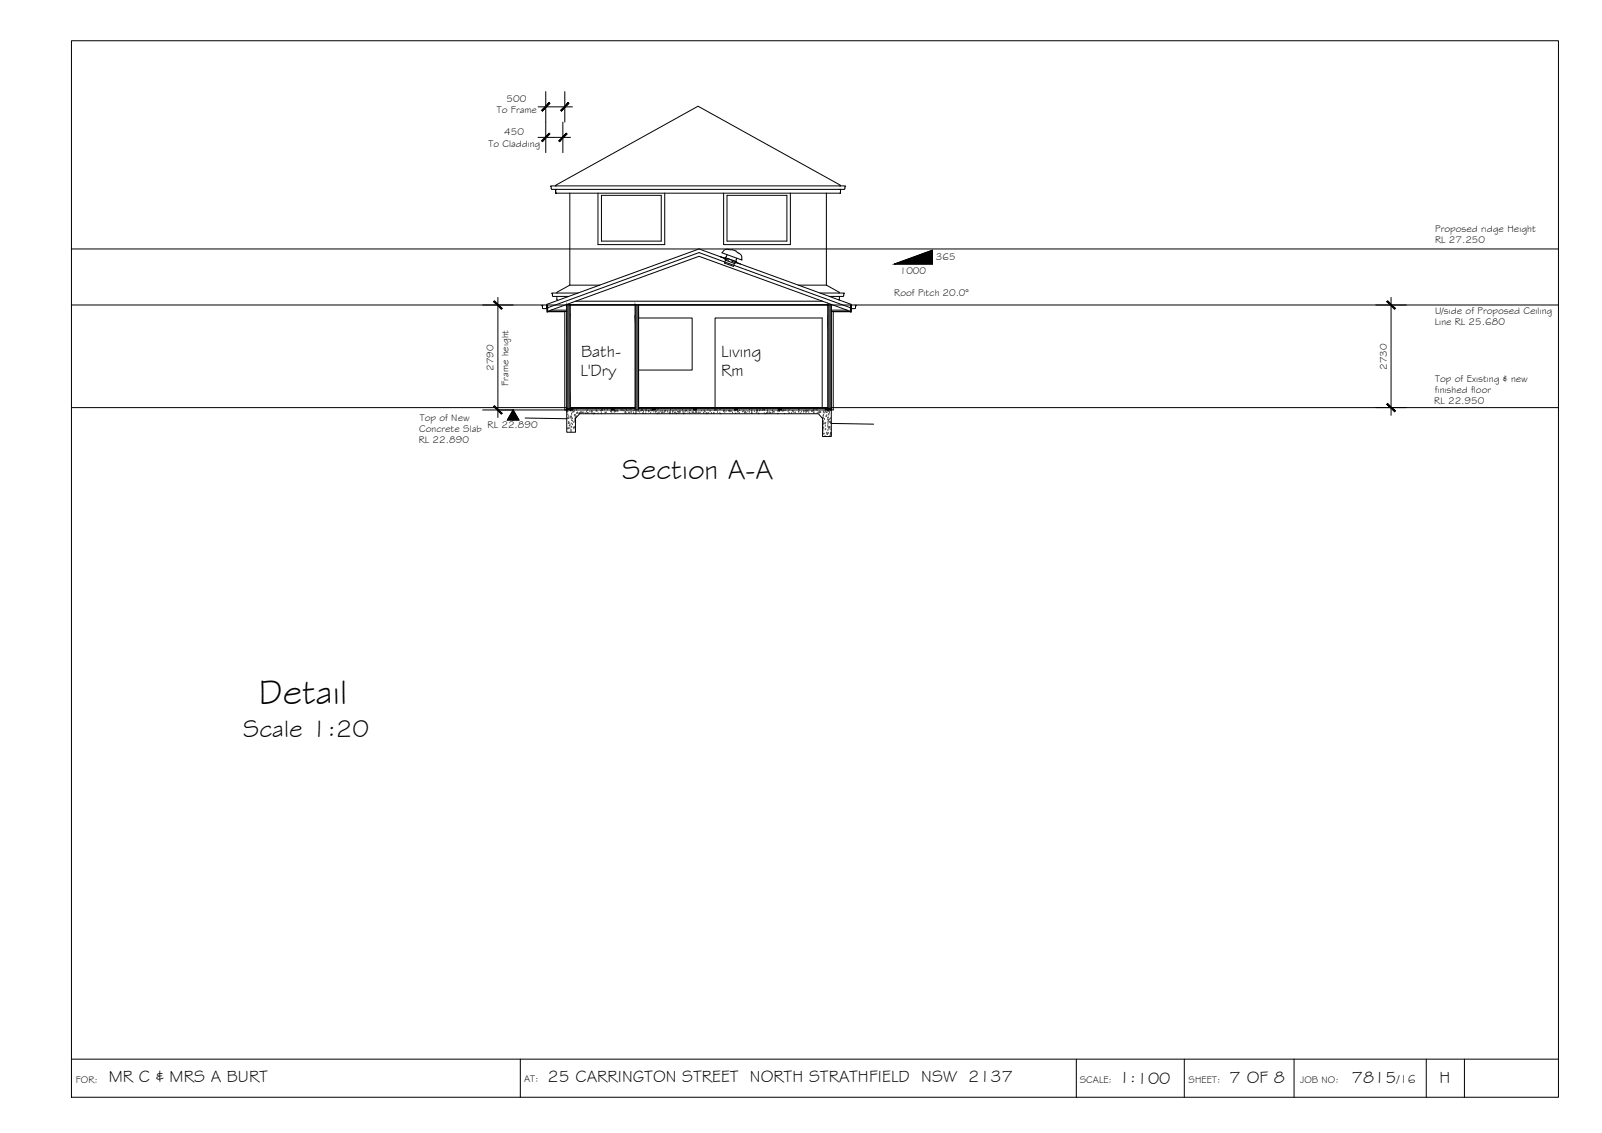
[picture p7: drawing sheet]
<svg xmlns="http://www.w3.org/2000/svg" width="420mm" height="297mm" viewBox="0 0 420 297" stroke-linecap="round" stroke-linejoin="round" font-family="sans-serif">
<!-- layer: BORDER -->
<path d="M18.7 10.7h390v277h-390zM18.7 277.7h390M136.5 277.7v10M282.3 277.7v10M310.6 277.7v10M339.4 277.7v10M374.1 277.7v10M384.1 277.7v10" fill="none" stroke="#000" stroke-width=".26"/>
<!-- layer: TEXT -->
<path d="M234.6 69.2l10-3.6v3.6z" fill="#000" stroke="#000" stroke-width=".26"/>
<path d="M234.6 69.2l10-3.6v3.6zM134.6 107.5v2.6" fill="none" stroke="#000" stroke-width=".26"/>
<!-- layer: CEILING-FLOOR LINES -->
<path d="M18.7 80h390M18.7 65.3h390M18.7 106.9h390M130.6 107.5h18" fill="none" stroke="#000" stroke-width=".26"/>
<!-- layer: HATCH -->
<g fill="#545454" stroke="#545454" stroke-width=".26">
<path d="M217.1 79.9l.9 2.8v-2.8zM217.1 79.9l.9 2.8h-.9z"/>
<path d="M166.6 79.9l.9 2.8v-2.8zM166.6 79.9l.9 2.8h-.9z"/>
<path d="M148.6 79.9l.9 2.8v-2.8zM148.6 79.9l.9 2.8h-.9z"/>
<path d="M217.1 82.7l.9 24.4v-24.4zM217.1 82.7l.9 24.4h-.9z"/>
<path d="M148.6 82.7l.9 24.4v-24.4zM148.6 82.7l.9 24.4h-.9z"/>
<path d="M166.6 82.7l.9 24.8v-24.8zM166.6 82.7l.9 24.8h-.9z"/>
</g>
<!-- layer: EXISTING -->
<g fill="none" stroke="#000" stroke-width=".26">
<path d="M145.7 48.6l37.4-20.8 37.3 20.8v.1h-74.7zM145.7 49.6v1M145.9 48.7h-1.4l-.1 .2 .4 .7h76.6l.4-.7-.2-.2h-1.4M145.9 50.6h-.2h74.7v-1v1h-.2M149.4 50.6v24.2M156.8 50.6v13.5h17.5v-13.5M157.7 51.2h15.7v12h-15.7zM189.8 50.6v13.5h17.5v-13.5M190.7 51.2h15.7v12h-15.7zM216.7 50.6v24.2M144.9 77.5l.2 .2h4M146 77.7v.9h.2"/>
<path d="M149.4 74.8l-3.4 1.8v.2M149.4 74.8h7.9M151.6 76.8h-6.8l.1 .7M209.4 74.8h7.3M215.1 76.8l6.4 .1-.4 .8h-3.6M216.7 74.8l3.4 1.8v.2M220.1 77.7v.9h-.2M167.5 83.4h14v13.6h-14M187.5 106.9v-23.5h28.1v23.5"/>
</g>
<!-- layer: GRDLEV -->
<path d="M137.7 109.6l10.9 .2M218 111l11.1 .2" fill="none" stroke="#000" stroke-width=".26"/>
<!-- layer: INSULCLAD -->
<path d="M148.1 81.7v25.8M218.5 81.7v25.8" fill="none" stroke="#000" stroke-width=".26"/>
<!-- layer: NEWWORK -->
<g fill="none" stroke="#000" stroke-width=".26">
<path d="M148.5 79.9h68.6v27.2M148.6 79.8v27.3M149.5 79.9v27.2M149.5 80h17.1M151 79h64.7M166.6 79.9v27.6M167.5 79.9v27.6M167.5 80h49.6M189.5 66.2l-.1 .1 5.1 1.9v-.2M190.1 67.9l1 .3M190.1 67.9l.2 .3M190.1 67.7v.2"/>
<path d="M190.2 67.6l2.9 1M190.3 68.2l-.3 .8 2.3 .8 .3-.7M190.3 68.2l2.3 .9M190.7 66.8l-.6 .9M192 68.5l1 .4-.4 .2M193 65.8l-1.2-.3a1.77 1.77 0 0 0-2.2 .4l-.1 .3M193 65.8l.2 .2a1.78 1.78 0 0 1 1.4 1.7l-.1 .3M193.2 67.7l-.2 1.1 1.2 .4-1.2-.4 .1-.2-2.9-1-.1 .1-1.1-.4 1.1 .4M218 79.9v27.2M142.4 80.1h-.3l.2 .2v.6h1.1v-.9h.2v1.8h-.2v-2l39.9-14.5 39.9 14.5v.2h-.2v1.8h.2v-1.8v.9h1.1l.1-.6 .2-.2h-.3M143.6 80.7l39.7-14.5 39.7 14.5M143.6 81.6l39.7-14.4 39.7 14.4"/>
<path d="M144.5 81.3h4.1M148.6 81.7h-5M218 81.7h5M218 81.3h4.2M223.2 80.9v.9M148.1 107.5h70.4M148.6 106.9v6.4h2.3v-3.6l1.1-1.2h62.6l1.1 1.2v4.7h2.3v-7.5M149.5 106.9h17.1M167.5 106.9h49.6"/>
</g>
<!-- layer: MASK -->
<g fill="#fff" stroke="#fff" stroke-width=".26">
<path d="M191 65.4l.2 .1z"/>
<path d="M190.4 67.4l2.7 1z"/>
<path d="M192.1 65.5l1.1 .5zM191.8 65.5h.3l1.1 .5z"/>
<path d="M191.8 65.5l1.6 .7zM191.5 65.5l1.9 .7z"/>
<path d="M191.5 65.5l2.2 .9zM191.2 65.5l2.5 .9z"/>
<path d="M191.2 65.5l2.5 .9zM191.2 65.5l2.4 .9z"/>
<path d="M193.7 66.4l.2 .1zM193.6 66.4l.3 .1z"/>
<path d="M191.2 65.5l2.4 .9zM191.2 65.5l2.4 .9z"/>
<path d="M191 65.4l.2 .1zM191 65.4l.2 .1z"/>
<path d="M193.6 66.4l.4 .1zM193.6 66.4l.4 .1z"/>
<path d="M191.2 65.5l2.4 .9zM191.2 65.5l2.4 .9z"/>
<path d="M191 65.4l.3 .1zM190.9 65.4l.4 .1z"/>
<path d="M193.6 66.4l.5 .2zM193.4 66.3l.7 .3z"/>
<path d="M191.3 65.5l2.3 .9zM191.3 65.5l2.1 .8z"/>
<path d="M190.9 65.4l.5 .2zM190.7 65.4l.7 .2z"/>
<path d="M193.4 66.3l.7 .3zM193.4 66.3l.7 .3zM193.4 66.3l.7 .3zM193.4 66.3l.7 .3z"/>
<path d="M191.4 65.6l2 .7zM191.4 65.6l2 .7z"/>
<path d="M190.7 65.4l.7 .2zM190.7 65.4l.7 .2z"/>
<path d="M193.4 66.3l.8 .4zM193.2 66.4l1 .3z"/>
<path d="M191.4 65.6l2 .7zM191.4 65.6l1.8 .8z"/>
<path d="M190.7 65.4l.8 .3zM190.5 65.4l1 .3z"/>
<path d="M190.5 65.4l1.1 .4zM190.5 65.4l1.1 .4z"/>
<path d="M193.2 66.4l1.1 .3zM193.2 66.4l1.1 .3z"/>
<path d="M191.5 65.7l1.7 .7zM191.5 65.7l1.7 .7z"/>
<path d="M190.5 65.4l1.1 .4zM190.5 65.4l1.1 .4z"/>
<path d="M193.2 66.4l1.2 .4zM193.1 66.4l1.3 .4z"/>
<path d="M191.6 65.8l1.6 .6zM191.6 65.8l1.5 .6z"/>
<path d="M190.5 65.4l1.2 .5zM190.4 65.4l1.3 .5z"/>
<path d="M190.4 65.4l1.3 .5zM190.3 65.4l1.4 .5z"/>
<path d="M193.1 66.4l1.3 .5zM193 66.4l1.4 .5z"/>
<path d="M191.7 65.9l1.4 .5zM191.7 65.9l1.3 .5z"/>
<path d="M190.3 65.4l1.4 .5zM190.3 65.4l1.4 .5z"/>
<path d="M193 66.4l1.4 .6zM192.9 66.5l1.5 .5z"/>
<path d="M191.7 65.9l1.3 .5zM191.7 65.9l1.2 .6z"/>
<path d="M190.3 65.4l1.4 .6zM190.2 65.5l1.5 .5z"/>
<path d="M192.9 66.5l1.6 .6zM192.9 66.5l1.6 .6z"/>
<path d="M191.7 66l1.2 .5zM191.7 66l1.2 .5z"/>
<path d="M190.2 65.5l1.5 .6zM190.1 65.5l1.6 .6z"/>
<path d="M192.9 66.5l1.6 .6zM192.9 66.5l1.6 .6z"/>
<path d="M192.9 66.5l1.6 .7zM192.8 66.5l1.7 .7z"/>
<path d="M191.7 66.1l1.2 .4zM191.7 66.1l1.1 .4z"/>
<path d="M190.1 65.5l1.7 .7zM190.1 65.5l1.7 .7z"/>
<path d="M192.8 66.5l1.8 .8zM192.8 66.5l1.8 .8-1.9-.7z"/>
<path d="M191.8 66.2l.9 .4 .1-.1zM191.8 66.2l.9 .4z"/>
<path d="M190.1 65.5l1.7 .8zM189.9 65.6l1.9 .7z"/>
<path d="M189.9 65.6l4.7 1.7zM189.9 65.6l4.7 1.7z"/>
<path d="M189.9 65.6l4.7 1.7zM189.9 65.6l4.7 1.7z"/>
<path d="M189.9 65.6l4.7 2v-.3zM189.9 65.6l4.7 2-4.9-1.8zM189.7 65.8l4.9 1.8zM189.7 65.8l4.9 1.8z"/>
<path d="M189.7 65.8l4.9 2v-.2zM189.7 65.8l4.9 2-5-1.8zM189.6 66l5 1.8zM189.6 66l5 1.8z"/>
<path d="M189.6 66l4.9 2 .1-.2zM189.6 66l4.9 2-5-1.8z"/>
<path d="M189.5 66.2l5.1 1.9zM189.4 66.2l5.2 1.9z"/>
<path d="M189.4 66.2l5.1 2zM189.4 66.2l5.1 2z"/>
<path d="M190.7 66.8l2.4 1.3 .1-.4zM190.7 66.8l2.4 1.3-2.6-.9z"/>
<path d="M190.5 67.2l2.6 .9zM190.5 67.2l2.6 .9z"/>
<path d="M190.5 67.2l2.6 .9zM190.5 67.2l2.6 .9z"/>
<path d="M190.5 67.2l2.6 1zM190.5 67.2l2.6 1z"/>
<path d="M190.5 67.3l2.6 .9zM190.5 67.3l2.5 .9z"/>
<path d="M190.5 67.3l2.5 1zM190.5 67.3l2.5 1z"/>
<path d="M190.4 67.3l2.7 1zM190.4 67.3l2.7 1z"/>
<path d="M190.4 67.3l2.7 1.1zM190.4 67.3l2.7 1.1zM190.4 67.4l2.7 1z"/>
<path d="M190.4 67.4l2.7 1zM190.3 67.4l2.8 1z"/>
<path d="M190.3 67.4l2.8 1.1zM190.3 67.4l2.8 1.1z"/>
<path d="M190.3 67.4l2.9 1.1zM190.2 67.5l3 1z"/>
<path d="M190.2 67.5l3 1zM190.2 67.5l2.9 1.1z"/>
<path d="M190.2 67.6l2.8 1.2 .1-.2zM190.2 67.6l2.8 1.2-2.9-1.1z"/>
</g>
<!-- layer: DIMENSION -->
<path d="M141.1 28h9M141.1 36h8.5M143.1 24v16M147.6 32v8M148.1 24v8M126.6 80h8M130.6 78v31.5M360.8 80h8M364.8 78v30.9M126.6 107.5h8M360.8 106.9h8" fill="none" stroke="#000" stroke-width=".26"/>
<!-- layer: 0 -->
<g fill="#000" stroke="#000" stroke-width=".26">
<path d="M144 26.9l-1.8 2.2 2-2zM144 26.9l-1.8 2.2-.2-.2z"/>
<path d="M144 34.9l-1.8 2.2 2-2zM144 34.9l-1.8 2.2-.2-.2z"/>
<path d="M146.5 36.9l.2 .2 1.8-2.2zM148.5 34.9l.2 .2-2 2z"/>
<path d="M149 26.9l-2 2 .2 .2zM149 26.9l.2 .2-2 2z"/>
<path d="M129.5 79.1l2 2 .2-.2zM129.5 79.1l.2-.2 2 2z"/>
<path d="M363.7 79.1l2 2 .3-.2zM363.7 79.1l.2-.2 2.1 2z"/>
<path d="M129.5 106.6l2.2 1.8-2-2zM129.5 106.6l2.2 1.8-.2 .2z"/>
<path d="M363.9 105.8l-.2 .2 2.3 1.8zM363.7 106l2.3 1.8-.3 .2z"/>
</g>
<!-- layer: HATCH -->
<g fill="none" stroke="#545454" stroke-width=".26">
<path d="M148.6 107.7v.1M148.7 107.9h.1M148.7 108.1h.1M148.8 109.7h.1M148.8 112.4h.1M148.9 108.8h.1M149 107.9h.1M149 111l.2-.1v.2zM149.1 109.6l-.2 .1zM149.1 110.7h.1M149.1 112.4h.1M149.2 109.2h.1"/>
<path d="M149.2 109.6h.1M149.3 107.7h.1M149.3 110.9h.1M149.4 111.5l-.1 .1zM149.5 112.3h.1M149.5 111.4h.1M149.6 107.8h.1M149.6 109.4h.1M149.7 109.1l.1-.1v.2zM149.8 112.8h.1M149.8 113.2h.1M149.8 113h.1"/>
<path d="M149.8 109.8h.1M149.8 112h.1M149.8 111.1h.1M149.9 110.3h.1M149.9 109.4h.1M149.9 108.6h.1M150 107.7h.1M150 112.1h.1M150.1 108.2h.1M150.1 111.4h.1M150.1 109.8h.1M150.2 110.4h.1"/>
<path d="M150.4 112.2h.1M150.5 110.8h.1M150.5 112.5h.1M150.5 107.8l-.1 .2zM150.5 112l.2-.1zM150.6 107.6h.1M150.7 109h.1M150.7 112.2h.1M150.8 110.7h.1M150.8 110.4h.1M150.8 109.4h.1M150.8 108.6l.1 .3-.2-.1z"/>
<path d="M150.9 109.7l-.1 .2zM151 109.5h.1M151.2 109.3h.1M151.2 108.4h.1M151.2 107.6h.1M151.5 108.2h.1M151.5 108.4h.1M151.8 108.3l.2-.1zM152.1 108.3h.1M152.3 108l-.1 .1zM152.5 108.2h.1M152.8 108.3h.1"/>
<path d="M153.1 108.2h.1M153.6 108.4h.1M153.8 108h.1M153.9 107.5h.1M153.9 107.5h.2M154.2 108.3h.1M154.2 108.3h-.2l.2-.2v.2M154.7 108h.1M155.1 108.2h.1M155.1 107.9h.1M155.3 107.9h.1M155.5 108.4h.1"/>
<path d="M155.6 108.4l-.1 .1M155.6 108.4v.1M156 108.3l-.1 .1 .1 .1M156 108.3v.2M156.3 107.8h.1M156.4 107.7h.1M156.6 107.9h.1M156.9 108.5h.1M157.6 107.7l.1-.1v.2zM157.7 108.4h.1M157.7 107.5h.1M157.8 108.5h.1"/>
<path d="M157.9 107.6h.1M157.9 107.5h.1M158.1 107.7h.1M158.5 107.5h.1M158.7 108.2h.1M158.8 108.4h.1M159 108.2h.1M159.3 107.5h.1M160.2 108h.1M160.3 108h.1M160.5 108.2h.1M160.6 107.6h.1"/>
<path d="M161.1 108.1h.1M161.2 107.9l.2-.1zM161.3 107.5l-.2 .1h.3v-.1M161.6 107.8h.1M161.6 107.7h.1M162 107.7h.1M162 108h.1M162.9 107.7h.1M163.1 107.5h.1M163.4 107.7h.1M163.6 107.8h.1M163.9 108l.2-.2v.3z"/>
<path d="M164.1 108.4h.1M164.2 108.3h.1M164.2 107.5h.1M164.3 107.7h.1M164.7 107.8h.1M164.9 108.1l.1-.1zM165.2 107.5h.1M165.5 108.1h.1M165.5 107.5h.1M165.6 108.1h.1M166.1 107.8h.1M166.2 108.3h.1"/>
<path d="M166.5 107.5h.1M166.8 108h.1M166.8 108.3l-.2 .2M166.8 108.3v.2M166.8 108.2h.1M166.9 107.6h.1M167 107.9h.1M167.4 107.9h.1M167.8 108.1h.1M168.1 107.8h.1M168.2 107.6h.1M168.4 107.5l-.1 .1z"/>
<path d="M168.5 107.6h.1M168.5 108.3l.2-.1zM168.8 107.9h.1M169.4 108.5h.1M169.4 107.6h.1M169.4 107.9h.1M169.6 107.7h.1M170 107.8h.1M170.1 108h.1M170.2 107.8v-.2l-.1 .2h.2M170.7 108.3h.1M170.7 107.5h.1"/>
<path d="M170.9 107.7h.1M171 107.7h.1M171.5 108.1h.1M172 108.1h.1M172 107.8l.1 .2h-.2zM172.3 107.8h.1M172.3 108.4l-.1 .1M172.3 108.4v.1M172.6 108.4h.1M172.6 107.5h.1M172.8 108.1h.1M172.9 108.3h.1"/>
<path d="M173.3 107.9h.1M173.5 108.3h.1M173.7 107.8h.1M173.7 108.1l.1-.1 .1 .1zM174.2 108.2h.1M174.3 107.7l.2-.1-.1 .2zM174.3 108.1h.1M174.5 107.8h.1M175 107.9h.1M175.1 108.1h.1M175.5 108.2h.1M175.7 108.1v.2h-.1z"/>
<path d="M175.8 108h.1M175.8 107.8h.1M175.8 108.4h.1M175.9 107.6h.1M176.4 108h.1M176.4 108.4h.1M176.7 107.9h.1M176.9 108.3h.1M177.2 108.2h.1M177.3 107.6h.1M177.5 108.3l-.1 .1zM177.7 108h.1"/>
<path d="M177.9 108.2h.1M178 107.9l.1-.1zM178.3 108.3h.1M178.3 107.6h.1M178.4 108.1h.1M179 107.6h.1M179.1 108.1h.1M179.2 108.4h.1M179.3 108.5h.1M179.4 107.9h.1M179.6 108.4h.1M179.8 107.9h.1"/>
<path d="M179.8 107.7l.2-.2v.2zM180.4 108.1h.1M180.9 108.2h.1M180.9 107.6h.1M181 108.5h.1M181 107.7h.1M181.5 108.1h.1M181.6 108.1l.2-.1-.1 .2zM181.8 108.2h.1M182.3 108.4h.1M182.3 107.5h.1M182.4 108h.1"/>
<path d="M182.7 107.9v.2h-.2zM183.1 108.2h.1M183.3 108.3h.1M183.6 108.2h.1M184.1 107.8h.1M184.5 108.3h.1M184.7 107.7h.1M184.8 108h.1M184.9 108h.1M185.3 108.5l.1-.2v.2M185.3 108.3l.1-.1zM185.7 107.6h.1"/>
<path d="M185.9 108.3h.1M186.2 107.9h.1M186.3 107.8h.1M186.6 108.4h.1M187.2 108.4h.1M187.2 108.3h.1M187.4 107.5h.1M187.5 107.7h.1M187.8 107.5h.1M188 107.5h.1M188.2 108.2h.1M188.8 108.3h.1"/>
<path d="M188.8 107.5h.1M189.1 108.4l-.1 .1M189.1 108.4v.1M189.8 108h.1M189.9 107.7v-.2l-.1 .1 .1 .1M190.1 108.2h.1M190.4 107.9h.1M191 107.7l.2-.1zM191.4 108h.1M191.4 107.8h.1M191.7 107.7l-.1 .1zM192.1 108.3h.1"/>
<path d="M192.7 107.8h.1M193 108.5h.1M193 107.5h.1M193.5 107.8l.1 .2h-.2zM193.6 108h.1M193.9 108.3h.1M194 107.6h.1M194.7 107.9l.2-.1zM195.1 107.8h.1M195.3 108.3h.1M195.4 108l-.2 .1zM195.5 108.1h.1"/>
<path d="M195.7 108.3h.1M196.2 108h.1M196.6 107.5h.1M196.6 108.1h.1M197.1 107.9h.1M197.2 108h.1M197.2 108.1v.2h-.1l.1-.2M197.2 107.5h.1M197.9 107.9h.1M198.3 108.1l.2-.1zM198.4 107.7l.2-.2 .1 .3zM198.6 107.6h.1"/>
<path d="M198.6 107.8h.1M198.7 107.7h.1M199 108.3l-.1 .2zM199.2 107.8h.1M199.4 107.6h.1M199.9 107.6h.1M200.1 107.5h.1M200.3 107.5h.1M200.5 108.4h.1M200.5 107.6h.1M200.8 108.5h.1M201.1 108.4h.1"/>
<path d="M201.3 108.3h.1M201.3 107.7h.1M201.3 107.9l.1 .3-.2-.1zM201.7 108.3h.1M201.9 108.2h.1M202 108.3l.2-.1zM202.6 108.2h.1M202.6 107.8h.1M202.9 108.1h.1M203.1 108.1h.1M203.9 108.5h.2M204 107.8h.1"/>
<path d="M204.1 107.9h.1M204.1 107.5h.2M204.4 107.9h.1M204.5 107.9h.1M205.1 107.8h.1M205.3 107.9h.1M205.5 107.7h.1M205.6 107.7h.1M205.7 108.5h.1M206.1 107.6h.1M206.7 107.9h.1M206.9 108.4h.1"/>
<path d="M207 107.5h.1M207 108.4h.1M207.6 108.3h.1M207.8 107.7l.1-.1zM208.1 108h.1M208.2 108.2h.1M208.6 108.2h.1M209.4 108h.1M209.5 107.5h.1M209.5 108h.1M209.9 108.4h.1M210.2 108h.1"/>
<path d="M210.8 108.1h.1M210.8 107.9h.1M211.4 108.2h.1M211.4 107.5v.2l-.1-.1zM211.4 107.9l.2-.1zM211.8 107.8h.1M212.1 108.2h.1M212.1 107.7h.1M212.8 107.9h.1M213.2 107.7l-.1 .1zM213.4 108.4h.1M213.4 107.6h.1"/>
<path d="M213.4 107.5h.1M213.5 108.2h.1M214 107.5h.1M214.3 107.7h.1M214.3 108.4h.1M214.7 108.2h.1M214.8 108.3h.1M214.9 108.2h.1M215.1 107.8l-.2 .2zM215.1 108.1l.2-.1zM215.7 109.6h.1M215.7 111.7v.1"/>
<path d="M215.8 113.7h.1M215.8 113.8h.1M215.8 113.9h.1M215.8 112.7h.1M215.8 110.6h.1M215.8 113.1h.1M215.9 112.2h.1M215.9 112.3h.1M215.9 111.4h.1M215.9 109.1h.1M215.9 110.5h.1M215.9 108.2h.1"/>
<path d="M216 109.7h.1M216 110.9h.2l-.1 .1zM216 108.8h.1M216 108h.1M216 112.3h.1M216.1 113.6l-.1 .1zM216.2 108.3h.1M216.2 110h.1M216.4 114.4h.1M216.4 108h.1M216.4 111.2h.1M216.4 112.7h.1"/>
<path d="M216.5 111.8h.1M216.5 111h.1M216.6 108.1h.1M216.6 112.6h.1M216.6 109.1l.2-.1-.1 .2zM216.7 113.6h.1M216.9 109h.1M216.9 108l-.1 .1zM216.9 113.8l.2-.1zM216.9 113.6h.1M217.1 109.7h.1M217.1 107.8h.2v-.2l-.2 .2"/>
<path d="M217.1 113.7h.1M217.1 111.7h.1M217.1 112.9h.1M217.1 110.8h.1M217.2 112h.1M217.2 111.2h.1M217.2 110.4h.1M217.2 109.9l.1 .2-.2-.1zM217.2 109.5h.1M217.3 113.6h.1M217.3 108.7h.1M217.3 110.4h.1"/>
<path d="M217.3 107.8h.1M217.4 112.1h.1M217.4 112.6h.1M217.4 108.9h.1M217.4 112.3h.1M217.4 110.7l.2-.2v.2zM217.5 112l.2-.1zM217.5 108h.1M217.5 108.4h.1M217.6 110h.1M217.6 111.8l-.1 .1zM217.7 114.3h.1"/>
<path d="M217.8 110.7h.1M217.8 109.7h.1M217.9 114.1h.1M217.9 111h.1M217.9 107.7h.1M217.9 110.9h.1M217.9 112.7h.1M217.9 113.7l-.1 .1zM218 113.6l-.1-.3-.2 .3h.3"/>
</g>
<!-- layer: 0.13 -->
<g fill="none" stroke="#000" stroke-width=".26">
<path d="M148.6 107.5l.9-.4 .7 .4M150.2 107.1v.4h-.7v-.4h.7l-.7 .4-.9-.4h18M160.3 107.1l.7 .4M161 107.1v.4h-.7v-.4h.7l-.7 .4M167.5 107.1h50.5l-.9 .4-.7-.4h.7v.4h-.7v-.4M171.1 107.1l.7 .4M171.8 107.1v.4h-.7v-.4h.7l-.7 .4M181.9 107.1l.7 .4M182.6 107.1v.4h-.7v-.4h.7l-.7 .4M192.7 107.1l.7 .4M193.4 107.1v.4h-.7v-.4h.7l-.7 .4M204.2 107.1l.7 .4"/>
<path d="M204.9 107.1v.4h-.7v-.4h.7l-.7 .4M216.4 107.5l.7-.4v.4h.9v-.4h-.9l.9 .4"/>
</g>
<!-- layer: LEVELS -->
<path d="M134.6 107.5l1.5 2.6h-3z" fill="#000" stroke="#000" stroke-width=".26"/>
<path d="M134.6 107.5l1.5 2.6h-3z" fill="none" stroke="#000" stroke-width=".26"/>
<text font-size="9.4" x="67.9" y="184.5">Detail</text>
<text font-size="7.5" x="163.2" y="125.6">Section A-A</text>
<text font-size="6.6" x="63.7" y="193.2">Scale 1:20</text>
<g font-size="4.5">
<text x="152.4" y="93.6">Bath-</text>
<text x="189.2" y="93.7">Living</text>
<text x="152.3" y="98.7">L'Dry</text>
<text x="189.2" y="98.7">Rm</text>
<text x="28.5" y="283.8">MR C &amp; MRS A BURT</text>
<text x="143.6" y="283.7">25 CARRINGTON STREET NORTH STRATHFIELD NSW 2137</text>
<text x="293.5" y="284">1:100</text>
<text x="322.4" y="284">7 OF 8</text>
<text x="354.5" y="283.9">7815</text>
<text x="377.5" y="283.8">H</text>
</g>
<text font-size="3.2" x="366.4" y="283.9">/16</text>
<g font-size="2.6">
<text x="130.3" y="29.6">To Frame</text>
<text x="132.8" y="26.7">500</text>
<text x="132.2" y="35.5">450</text>
<text x="128.1" y="38.4">To Cladding</text>
<text x="376.4" y="63.7">RL 27.250</text>
<text x="376.4" y="60.8">Proposed ridge Height</text>
<text x="236" y="71.8">1000</text>
<text x="245.5" y="68.3">365</text>
<text x="234.5" y="77.6">Roof Pitch 20.0°</text>
<text x="376.4" y="82.3">U/side of Proposed Ceiling</text>
<text x="376.4" y="85.2">Line RL 25.680</text>
<text x="129.4" y="97.3" transform="rotate(-90 129.4 97.3)">2790</text>
<text x="133.3" y="101.1" transform="rotate(-90 133.3 101.1)">Frame height</text>
<text x="363.7" y="97" transform="rotate(-90 363.7 97)">2730</text>
<text x="376.4" y="100">Top of Existing &amp; new</text>
<text x="376.2" y="105.9">RL 22.950</text>
<text x="376.3" y="103">finished floor</text>
<text x="109.9" y="113.3">Concrete Slab</text>
<text x="110.1" y="110.3">Top of New</text>
<text x="127.9" y="112.3">RL 22.890</text>
<text x="109.8" y="116.2">RL 22.890</text>
<text x="19.9" y="283.9">FOR:</text>
<text x="137.5" y="283.7">AT:</text>
<text x="283.2" y="284">SCALE:</text>
<text x="311.7" y="284">SHEET:</text>
<text x="341" y="284">JOB NO:</text>
</g>
</svg>
